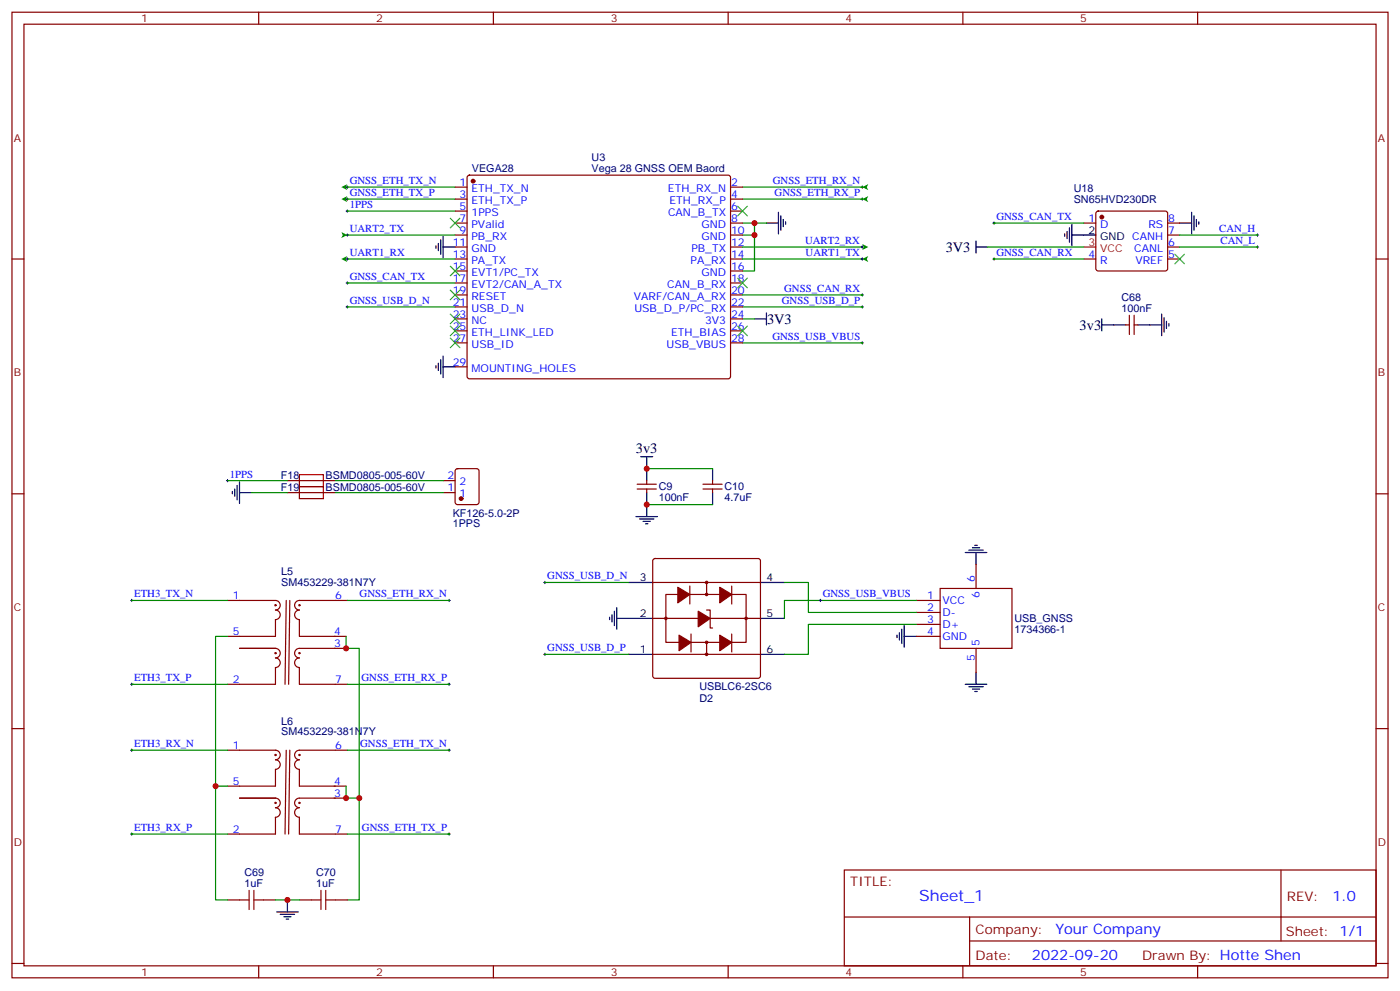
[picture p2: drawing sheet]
<svg xmlns="http://www.w3.org/2000/svg" width="412mm" height="292mm" viewBox="0 0 412 292" stroke-linecap="round" stroke-linejoin="round" font-family="sans-serif">
<g fill="none" stroke="#870000" stroke-width=".35">
<path d="M3.5 3.6h405.4v284.3h-405.4zM7.1 7.1h398.2v277.3h-398.2zM76.2 3.6v3.5M145.3 3.6v3.5M214.5 3.6v3.5M283.6 3.6v3.5M352.8 3.6v3.5M3.5 76.3h3.6M405.3 76.3h3.6M134.3 138.2l.5-.2h5.6l.7 .4v9.5l-.5 .6-5.8 .1-.7-.5v-9.4zM3.5 145.4h3.6M130.5 145.1h3.6"/>
<path d="M130.5 141.5h3.6M187.7 144h5.6M187.7 142.6h5.6M190.5 141.5v1.1M190.5 144v1.1M207.1 144h5.6M207.1 142.6h5.6M209.9 141.5v1.1M209.9 144v1.1M405.3 145.4h3.6M269.9 176.8h7M276.9 173.3h21.2v17.6h-21.2z"/>
<path d="M287.5 166.2v7.1M269.9 187.4h7M269.9 183.9h7M269.9 180.3h7M287.5 190.9v7.1M3.5 214.6h3.6M405.3 214.6h3.6M248.7 256.2h156.6v28.2h-156.6zM377.3 256.2v20.9M248.7 270h156.5M285.6 277.1h119.6M285.6 270v14.1"/>
<path d="M3.5 283.7h3.6M76.2 284.4v3.5M145.3 284.4v3.5M214.5 284.4v3.5M283.6 284.4v3.5M352.8 284.4v3.5M405.3 283.7h3.6"/>
</g>
<g fill="none" stroke="#000" stroke-width=".29">
<path d="M102 55.1h.7M102 58.6h.7M102.3 54.8v.7M102.3 58.3v.7M253.6 55.1h.8M253.6 58.6h.8M254 54.8v.7M254 58.3v.7M102 62.2h.7M102.3 61.8v.7M102 90.4h.7M102.3 90v.7"/>
<path d="M253.6 90.4h.8M254 90v.7M253.6 101h.8M254 100.6v.7M66.7 141.5h.7M67 141.2v.7"/>
</g>
<g fill="none" stroke="#008700" stroke-width=".35">
<path d="M102.3 58.6h31.8M102.3 55.1h31.8M218.7 58.6h35.3M218.7 55.1h35.3M102.3 62.2h31.8M218.7 65.7h3.5M218.7 69.2h3.5M225.8 65.7h-3.6v14.1h-3.5M102.3 90.4h31.8M218.7 90.4h35.3M218.7 93.9h3.5M218.7 101h35.3"/>
<path d="M190.5 138h19.4M190.5 148.6h19.4"/>
</g>
<circle cx="135.8" cy="146.8" r=".53" fill="#870000" stroke="#870000" stroke-width=".35"/>
<g fill="none" stroke="#000" stroke-width=".35">
<path d="M225.8 65.7h3.5M229.3 62.5v6.4M230 63.6v4.2M230.7 64.6v2.1M231.4 65.3v.7M222.2 93.9h3.6M225.8 92.1v3.6M188.7 134.5h3.6M190.5 134.5v7M209.9 138v3.5M68.4 144.7v.7M69.1 144v2.1"/>
<path d="M69.8 142.9v4.3M70.6 145.1h3.5M70.6 141.9v6.3M187.3 152.1h6.4M188.4 152.8h4.2M189.4 153.5h2.2M190.1 154.2h.8M190.5 145.1v7M209.9 145.1v3.5M284.3 162.7h6.4M285.4 162h4.2M286.5 161.3h2.1"/>
<path d="M287.2 160.6h.7M287.5 162.7v3.5M264.2 187v.7M264.9 186.3v2.2M265.6 185.3v4.2M266.3 187.4h3.6M266.3 184.2v6.4M287.5 198v3.5M284.3 201.5h6.4M285.4 202.2h4.2M286.5 202.9h2.1M287.2 203.6h.7"/>
</g>
<path d="M192.5 164.7l.5-.2h30.3l.5 .2 .2 .5v33.8l-.2 .5-.5 .2h-30.3l-.5-.2-.2-.5v-33.8z" fill="#fff" stroke="#870000" stroke-width=".35"/>
<g fill="none" stroke="#000" stroke-width=".35">
<path d="M128.4 72.4v.7M129.1 71.7v2.1M129.8 70.6v4.3M130.5 69.6v6.3M130.5 72.7h3.6M128.4 107.7v.7M129.1 107v2.1M129.8 105.9v4.2M130.5 108h3.6M130.5 104.8v6.4M181 180v4.2M181.7 178.9v6.4"/>
<path d="M185.2 171.5h7.1M224 171.5h7.1M179.6 181.8v.7M180.3 181v2.2M181.7 182.1h10.6M185.2 192.7h7.1M224 192.7h7.1M224 182.1h7.1"/>
</g>
<g fill="none" stroke="#870000" stroke-width=".35">
<path d="M134.1 55.1h3.5M134.1 58.6h3.5M137.8 51.8l.5-.2h76.2l.5 .2 .2 .5v58.5l-.2 .5-.5 .2h-76.2l-.5-.2-.2-.5v-58.5zM215.2 55.1h3.5M215.2 58.6h3.5M134.1 62.2h3.5M134.1 65.7h3.5M134.1 69.2h3.5M134.1 72.7h3.5M134.1 76.3h3.5M134.1 79.8h3.5M215.2 62.2h3.5"/>
<path d="M215.2 65.7h3.5M215.2 69.2h3.5M215.2 72.7h3.5M215.2 76.3h3.5M215.2 79.8h3.5M134.1 97.4h3.5M134.1 93.9h3.5M134.1 90.4h3.5M134.1 86.9h3.5M134.1 83.3h3.5M215.2 97.4h3.5M215.2 93.9h3.5"/>
<path d="M215.2 90.4h3.5M215.2 86.9h3.5M215.2 83.3h3.5M134.1 101h3.5M134.1 108h3.5M215.2 101h3.5M192.3 171.5h31.7M196.1 175h23.7v14.2h-23.7zM203.2 172.6v5.3M208.1 179.6h1.1v5.3h.7M208.1 171.5v3.5M215.5 172.6v5.3"/>
<path d="M192.3 192.7h31.7M192.3 182.1h31.7M203.6 186.7v5.3M208.1 189.2v3.5M215.5 186.7v5.3"/>
<circle cx="208.1" cy="175" r=".35"/>
<circle cx="208.1" cy="171.5" r=".35"/>
<circle cx="196.1" cy="182.1" r=".35"/>
<circle cx="208.1" cy="189.2" r=".35"/>
<circle cx="208.1" cy="192.7" r=".35"/>
<circle cx="219.8" cy="182.1" r=".35"/>
</g>
<g fill="#870000" stroke="#870000" stroke-width=".35">
<path d="M205.7 180l3.5 2.1-3.5 2.5z"/>
<path d="M200 187l3.6 2.2-3.6 2.4z"/>
<path d="M212 187l3.5 2.2-3.5 2.4z"/>
<path d="M199.7 172.9l3.5 2.1-3.5 2.5z"/>
<path d="M212 172.9l3.5 2.1-3.5 2.5z"/>
<circle cx="139.3" cy="53.3" r=".53"/>
</g>
<g fill="none" stroke="#000" stroke-width=".29">
<path d="M102 76.3h.7M102 69.2h.7M102.3 68.9v.7M102.3 75.9v.7M253.6 76.3h.8M253.6 72.7h.8M254 72.4v.7M254 75.9v.7M160.2 171.5h.7M160.5 171.2v.7M241.3 176.8h.7M241.7 176.5v.7"/>
<path d="M160.2 192.7h.7M160.5 192.3v.7"/>
</g>
<path d="M102.3 76.3h31.8M102.3 69.2h31.8M218.7 76.3h35.3M218.7 72.7h35.3M160.5 171.5h24.7M231.1 171.5h7v8.8h31.8M269.9 176.8h-38.8v5.3M160.5 192.7h24.7M269.9 183.9h-31.8v8.8h-7" fill="none" stroke="#008700" stroke-width=".35"/>
<g fill="#008700">
<path d="M254 76.3l1.8-.9-.5 .9 .5 .9z"/>
<path d="M254 71.9l1.8 .8-1.8 .9 .4-.9z"/>
<path d="M100.5 68.3l1.8 .9-1.8 .9 .5-.9z"/>
<path d="M100.5 76.3l1.8-.9-.4 .9 .4 .9z"/>
</g>
<path d="M132.6 64.3l2.9 2.8M132.6 78.4l2.9 2.8M135.5 64.3l-2.9 2.8M135.5 78.4l-2.9 2.8M217.3 60.7l2.8 2.9M220.1 60.7l-2.8 2.9M132.6 92.5l2.9 2.8M135.5 92.5l-2.9 2.8M217.3 81.9l2.8 2.8M220.1 81.9l-2.8 2.8" fill="none" stroke="#3c3" stroke-width=".35"/>
<g fill="#008700">
<path d="M100.5 55.1l1.8-.9-.4 .9 .4 .9z"/>
<path d="M100.5 58.6l1.8-.9-.4 .9 .4 .9z"/>
<path d="M254 55.1l1.8-.9-.5 .9 .5 .9z"/>
<path d="M254 58.6l1.8-.9-.5 .9 .5 .9z"/>
</g>
<path d="M346.1 74.9l2.8 2.8M348.9 74.9l-2.8 2.8M132.6 99.6l2.9 2.8M132.6 85.4l2.9 2.9M132.6 96l2.9 2.8M135.5 99.6l-2.9 2.8M135.5 85.4l-2.9 2.9M135.5 96l-2.9 2.8M217.3 96l2.8 2.8M220.1 96l-2.8 2.8" fill="none" stroke="#3c3" stroke-width=".35"/>
<g fill="none" stroke="#870000" stroke-width=".35">
<path d="M319.3 65.7h3.5M319.3 76.3h3.5M323 62.4l.5-.2h19.8l.5 .2 .2 .5v16.2l-.3 .5-.4 .2h-19.8l-.5-.2-.2-.5v-16.2zM344 65.7h3.5M344 76.3h3.5M344 72.7h3.5M344 69.2h3.5M331.6 95.7h1.1M332.7 92.9v5.6M334.1 92.9v5.6M334.1 95.7h1M84.7 141.5h14.1"/>
<path d="M84.7 145.1h14.1M67 176.8h14.1a1.41 1.41 0 0 1 1.4 1.4 1.41 1.41 0 0 1-1.4 1.4 1.41 1.41 0 0 1 1.4 1.4 1.41 1.41 0 0 1-1.4 1.5v4.9h-14.1M84.3 176.8l-.3 24.7M85.4 176.8l-.4 24.7M102.3 176.8h-14.1a1.41 1.41 0 0 0-1.4 1.4 1.41 1.41 0 0 0 1.4 1.4 1.41 1.41 0 0 0-1.4 1.5 1.41 1.41 0 0 0 1.4 1.4v4.9h13.8M70.6 190.9h10.5a1.41 1.41 0 0 1 1.4 1.4 1.41 1.41 0 0 1-1.4 1.4 1.41 1.41 0 0 1 1.4 1.5 1.41 1.41 0 0 1-1.4 1.4v4.9h-14.1M102 190.9h-13.8a1.41 1.41 0 0 0-1.4 1.4 1.41 1.41 0 0 0 1.4 1.4 1.41 1.41 0 0 0-1.4 1.5 1.41 1.41 0 0 0 1.4 1.4v4.9h14.1M67 220.9h14.1a1.41 1.41 0 0 1 1.4 1.4 1.41 1.41 0 0 1-1.4 1.4 1.41 1.41 0 0 1 1.4 1.4 1.41 1.41 0 0 1-1.4 1.5v4.9h-14.1M70.6 235h10.5a1.41 1.41 0 0 1 1.4 1.4 1.41 1.41 0 0 1-1.4 1.4 1.41 1.41 0 0 1 1.4 1.5 1.41 1.41 0 0 1-1.4 1.4v4.9h-14.1M84.3 220.9l-.3 24.7M85.4 220.9l-.4 24.7M102 235h-13.8a1.41 1.41 0 0 0-1.4 1.4 1.41 1.41 0 0 0 1.4 1.4 1.41 1.41 0 0 0-1.4 1.5 1.41 1.41 0 0 0 1.4 1.4v4.9h14.1"/>
<path d="M102.3 220.9h-14.1a1.41 1.41 0 0 0-1.4 1.4 1.41 1.41 0 0 0 1.4 1.4 1.41 1.41 0 0 0-1.4 1.5 1.41 1.41 0 0 0 1.4 1.4v4.9h13.8M67 265h3.6M77.6 265h3.5M88.2 265h3.5M98.8 265h3.5"/>
<circle cx="81.1" cy="178.2" r=".18"/>
<circle cx="88.2" cy="178.2" r=".18"/>
<circle cx="81.1" cy="192.3" r=".18"/>
<circle cx="88.2" cy="192.3" r=".18"/>
<circle cx="81.1" cy="236.4" r=".18"/>
<circle cx="81.1" cy="222.3" r=".18"/>
<circle cx="88.2" cy="236.4" r=".18"/>
<circle cx="88.2" cy="222.3" r=".18"/>
</g>
<path d="M88.2 139.8h7v3.5h-7zM88.2 143.3h7v3.5h-7zM70.6 265h2.8M73.4 262.2v5.6M74.8 265h2.8M74.8 262.2v5.6M91.7 265h2.8M94.5 262.2v5.6M96 265h2.8M96 262.2v5.6" fill="none" stroke="#a10000" stroke-width=".35"/>
<g fill="none" stroke="#008700" stroke-width=".35">
<path d="M291 72.7h28.3M292.8 65.7h26.5M292.8 76.3h26.5M347.5 69.2h22.9M347.5 72.7h22.9M102.3 83.3h31.8M218.7 86.9h35.3M67 141.5h17.7M74.1 145.1h10.6M98.8 141.5h31.7M98.8 145.1h31.7M38.8 176.8h28.2"/>
<path d="M102.3 176.8h30M67 187.4h-3.5v77.6h3.5M102 187.4v3.5h3.8v74.1h-3.5M38.8 201.5h28.2M102.3 201.5h30M38.8 220.9h28.2M63.5 231.5h3.5M102 231.5v3.5h3.8M102.3 220.9h30M38.8 245.6h28.2M102.3 245.6h30M81.1 265h7.1"/>
</g>
<circle cx="324.6" cy="63.9" r=".53" fill="#870000" stroke="#870000" stroke-width=".35"/>
<g fill="none" stroke="#000" stroke-width=".35">
<path d="M287.5 72.7h3.5M287.5 71v3.5M313.6 68.9v.7M314.3 68.2v2.1M315 67.1v4.2M315.7 69.2h7.1M315.7 66v6.4M347.5 65.7h3.5M351 62.5v6.4M351.7 63.6v4.2M352.4 64.6v2.1M353.1 65.3v.7"/>
<path d="M324.6 95.7h7M324.6 93.9v3.5M335.1 95.7h7.1M342.2 92.5v6.3M342.9 93.6v4.2M343.6 94.6v2.1M344.3 95.3v.7M81.5 268.5h6.3M82.5 269.2h4.3M83.6 269.9h2.1M84.3 270.7h.7M84.7 265v3.5"/>
</g>
<path d="M319.3 72.7h3.5" fill="none" stroke="#f00" stroke-width=".35"/>
<g fill="none" stroke="#000" stroke-width=".29">
<path d="M292.5 65.7h.7M292.5 76.3h.7M292.8 65.3v.7M292.8 75.9v.7M370.1 69.2h.7M370.1 72.7h.7M370.4 68.9v.7M370.4 72.4v.7M102 83.3h.7M102.3 83v.7M253.6 86.9h.8M254 86.5v.7"/>
<path d="M38.5 176.8h.7M38.8 176.5v.7M131.9 176.8h.7M132.3 176.5v.7M38.5 201.5h.7M38.8 201.2v.7M131.9 201.5h.7M132.3 201.2v.7M38.5 220.9h.7M38.8 220.6v.7M131.9 220.9h.7M132.3 220.6v.7"/>
<path d="M38.5 245.6h.7M38.8 245.3v.7M131.9 245.6h.7M132.3 245.3v.7"/>
</g>
<g fill="#c00">
<circle cx="190.5" cy="138" r=".88"/>
<circle cx="190.5" cy="148.6" r=".88"/>
<circle cx="222.3" cy="65.7" r=".88"/>
<circle cx="222.3" cy="69.2" r=".88"/>
<circle cx="63.5" cy="231.5" r=".88"/>
<circle cx="102" cy="190.9" r=".88"/>
<circle cx="105.8" cy="235" r=".88"/>
<circle cx="102" cy="235" r=".88"/>
<circle cx="84.7" cy="265" r=".88"/>
</g>
<text font-size="4.6" fill="#00f" x="270.8" y="265.2">Sheet_1</text>
<g font-size="4.2">
<text x="278.6" y="74.2">3V3</text>
<text x="226" y="95.3">3V3</text>
<text x="318" y="97.1">3v3</text>
<text x="187.3" y="133.3">3v3</text>
</g>
<g font-size="4.2" fill="#00f">
<text x="392.5" y="265.4">1.0</text>
<text x="310.9" y="275">Your Company</text>
<text x="304" y="282.8">2022-09-20</text>
</g>
<g font-size="3.9" fill="#800">
<text x="250.5" y="260.8">TITLE:</text>
<text x="379.1" y="265.4">REV:</text>
<text x="287.4" y="275">Company:</text>
<text x="378.7" y="275.6">Sheet: 1/1</text>
<text x="287.4" y="282.6">Date:</text>
<text x="336.4" y="282.7">Drawn By: Hotte Shen</text>
</g>
<g font-size="3.2" fill="#800">
<text x="41.6" y="6.6">1</text>
<text x="110.8" y="6.6">2</text>
<text x="179.9" y="6.6">3</text>
<text x="249.1" y="6.6">4</text>
<text x="318.2" y="6.6">5</text>
<text x="4.1" y="41.7">A</text>
<text x="405.9" y="41.7">A</text>
<text x="4.1" y="110.8">B</text>
<text x="405.9" y="110.8">B</text>
<text x="4.1" y="180">C</text>
<text x="405.9" y="180">C</text>
<text x="4.1" y="249.1">D</text>
<text x="405.9" y="249.1">D</text>
<text x="41.6" y="287.4">1</text>
<text x="110.8" y="287.4">2</text>
<text x="179.9" y="287.4">3</text>
<text x="249.1" y="287.4">4</text>
<text x="318.2" y="287.4">5</text>
</g>
<g font-size="3.2" fill="#000080">
<text x="174.3" y="47.4">U3</text>
<text x="139" y="50.5">VEGA28</text>
<text x="174.3" y="50.5">Vega 28 GNSS OEM Baord</text>
<text x="316.3" y="59.8">SN65HVD230DR</text>
<text x="316.3" y="56.6">U18</text>
<text x="330.4" y="88.6">C68</text>
<text x="330.4" y="91.8">100nF</text>
<text x="82.7" y="140.9">F18</text>
<text x="95.9" y="140.9">BSMD0805-005-60V</text>
<text x="82.7" y="144.5">F19</text>
<text x="95.9" y="144.5">BSMD0805-005-60V</text>
<text x="194" y="147.6">100nF</text>
<text x="194" y="144.4">C9</text>
<text x="213.4" y="147.6">4.7uF</text>
<text x="213.4" y="144.4">C10</text>
<text x="133.4" y="152.1">KF126-5.0-2P</text>
<text x="133.4" y="155.3">1PPS</text>
<text x="82.8" y="172.4">SM453229-381N7Y</text>
<text x="82.8" y="169.3">L5</text>
<text x="298.8" y="183.2">USB_GNSS</text>
<text x="298.8" y="186.3">1734366-1</text>
<text x="206" y="203.3">USBLC6-2SC6</text>
<text x="206" y="206.6">D2</text>
<text x="82.8" y="213.4">L6</text>
<text x="82.8" y="216.5">SM453229-381N7Y</text>
<text x="72" y="257.9">C69</text>
<text x="93.1" y="257.9">C70</text>
<text x="72" y="261.1">1uF</text>
<text x="93.1" y="261.1">1uF</text>
</g>
<g font-size="3.2" fill="#00f">
<text x="103" y="54.2">GNSS_ETH_TX_N</text>
<text x="103" y="57.7">GNSS_ETH_TX_P</text>
<text x="135.4" y="54.8">1</text>
<text x="135.4" y="58.3">3</text>
<text x="138.9" y="56.5">ETH_TX_N</text>
<text x="196.8" y="56.5">ETH_RX_N</text>
<text x="215.4" y="58.3">4</text>
<text x="215.4" y="54.8">2</text>
<text x="227.6" y="54.2">GNSS_ETH_RX_N</text>
<text x="228.2" y="57.7">GNSS_ETH_RX_P</text>
<text x="103" y="61.3">1PPS</text>
<text x="135.4" y="61.8">5</text>
<text x="135.4" y="65.3">7</text>
<text x="138.9" y="60">ETH_TX_P</text>
<text x="138.9" y="63.6">1PPS</text>
<text x="196.8" y="63.6">CAN_B_TX</text>
<text x="197.2" y="60">ETH_RX_P</text>
<text x="215.4" y="65.3">8</text>
<text x="215.4" y="61.8">6</text>
<text x="293.5" y="64.8">GNSS_CAN_TX</text>
<text x="320.6" y="65.3">1</text>
<text x="344.1" y="65.3">8</text>
<text x="103" y="68.3">UART2_TX</text>
<text x="135.4" y="68.9">9</text>
<text x="138.9" y="67.1">PValid</text>
<text x="138.9" y="70.6">PB_RX</text>
<text x="206.6" y="70.6">GND</text>
<text x="206.6" y="67.1">GND</text>
<text x="215.4" y="68.9">10</text>
<text x="237.1" y="71.9">UART2_RX</text>
<text x="324.1" y="67.1">D</text>
<text x="338.3" y="67.1">RS</text>
<text x="344.1" y="68.9">7</text>
<text x="359.2" y="68.3">CAN_H</text>
<text x="359.5" y="71.9">CAN_L</text>
<text x="103" y="75.4">UART1_RX</text>
<text x="133.4" y="72.4">11</text>
<text x="133.4" y="75.9">13</text>
<text x="138.9" y="74.2">GND</text>
<text x="138.9" y="77.7">PA_TX</text>
<text x="203.4" y="77.7">PA_RX</text>
<text x="203.7" y="74.2">PB_TX</text>
<text x="215.4" y="75.9">14</text>
<text x="215.4" y="72.4">12</text>
<text x="237.3" y="75.4">UART1_TX</text>
<text x="293.5" y="75.4">GNSS_CAN_RX</text>
<text x="320.6" y="75.9">4</text>
<text x="324.1" y="77.7">R</text>
<text x="334.1" y="74.2">CANL</text>
<text x="334.4" y="77.7">VREF</text>
<text x="344.1" y="75.9">5</text>
<text x="344.1" y="72.4">6</text>
<text x="103" y="82.4">GNSS_CAN_TX</text>
<text x="133.4" y="79.4">15</text>
<text x="133.4" y="83">17</text>
<text x="138.9" y="81.2">EVT1/PC_TX</text>
<text x="206.6" y="81.2">GND</text>
<text x="215.4" y="83">18</text>
<text x="215.4" y="79.4">16</text>
<text x="103" y="89.5">GNSS_USB_D_N</text>
<text x="133.4" y="86.5">19</text>
<text x="138.9" y="84.7">EVT2/CAN_A_TX</text>
<text x="138.9" y="88.3">RESET</text>
<text x="186.7" y="88.3">VARF/CAN_A_RX</text>
<text x="196.5" y="84.7">CAN_B_RX</text>
<text x="215.4" y="86.5">20</text>
<text x="230.3" y="89.5">GNSS_USB_D_P</text>
<text x="231" y="86">GNSS_CAN_RX</text>
<text x="133.4" y="90">21</text>
<text x="133.4" y="93.6">23</text>
<text x="138.9" y="91.8">USB_D_N</text>
<text x="138.9" y="95.3">NC</text>
<text x="186.9" y="91.8">USB_D_P/PC_RX</text>
<text x="207.7" y="95.3">3V3</text>
<text x="215.4" y="93.6">24</text>
<text x="215.4" y="90">22</text>
<text x="133.4" y="97.1">25</text>
<text x="133.4" y="100.6">27</text>
<text x="138.9" y="98.8">ETH_LINK_LED</text>
<text x="197.7" y="98.8">ETH_BIAS</text>
<text x="215.4" y="100.6">28</text>
<text x="215.4" y="97.1">26</text>
<text x="227.5" y="100.1">GNSS_USB_VBUS</text>
<text x="133.4" y="107.7">29</text>
<text x="138.9" y="102.4">USB_ID</text>
<text x="196.4" y="102.4">USB_VBUS</text>
<text x="138.9" y="109.4">MOUNTING_HOLES</text>
<text x="67.7" y="140.7">1PPS</text>
<text x="131.9" y="141.2">2</text>
<text x="135.4" y="142.9">2</text>
<text x="131.9" y="144.7">1</text>
<text x="135.4" y="146.5">1</text>
<text x="161.2" y="170.6">GNSS_USB_D_N</text>
<text x="287.2" y="171.5" transform="rotate(-90 287.2 171.5)">6</text>
<text x="39.5" y="175.9">ETH3_TX_N</text>
<text x="68.5" y="176.5">1</text>
<text x="98.8" y="176.5">6</text>
<text x="105.9" y="175.9">GNSS_ETH_RX_N</text>
<text x="242.4" y="175.9">GNSS_USB_VBUS</text>
<text x="273.1" y="180">2</text>
<text x="273.1" y="176.5">1</text>
<text x="277.6" y="177.9">VCC</text>
<text x="288.6" y="176" transform="rotate(-90 288.6 176)">6</text>
<text x="273.1" y="183.5">3</text>
<text x="277.6" y="184.9">D+</text>
<text x="277.6" y="181.4">D-</text>
<text x="68.5" y="187">5</text>
<text x="98.4" y="190.6">3</text>
<text x="98.4" y="187">4</text>
<text x="161.2" y="191.8">GNSS_USB_D_P</text>
<text x="273.1" y="187">4</text>
<text x="277.6" y="188.5">GND</text>
<text x="288.6" y="190.2" transform="rotate(-90 288.6 190.2)">5</text>
<text x="287.2" y="194.7" transform="rotate(-90 287.2 194.7)">5</text>
<text x="39.5" y="200.6">ETH3_TX_P</text>
<text x="68.5" y="201.2">2</text>
<text x="98.8" y="201.2">7</text>
<text x="106.5" y="200.6">GNSS_ETH_RX_P</text>
<text x="39.5" y="220">ETH3_RX_N</text>
<text x="68.5" y="220.6">1</text>
<text x="98.8" y="220.6">6</text>
<text x="106.1" y="220">GNSS_ETH_TX_N</text>
<text x="68.5" y="231.1">5</text>
<text x="98.4" y="231.1">4</text>
<text x="98.4" y="234.7">3</text>
<text x="39.5" y="244.7">ETH3_RX_P</text>
<text x="68.5" y="245.3">2</text>
<text x="98.8" y="245.3">7</text>
<text x="106.6" y="244.7">GNSS_ETH_TX_P</text>
</g>
<g font-size="3.2">
<text x="320.6" y="68.9">2</text>
<text x="324.1" y="70.6">GND CANH</text>
<text x="188.5" y="171.2">3</text>
<text x="225.8" y="171.2">4</text>
<text x="188.5" y="181.8">2</text>
<text x="225.8" y="181.8">5</text>
<text x="188.5" y="192.3">1</text>
<text x="225.8" y="192.3">6</text>
</g>
<g font-size="3.2" fill="#f00">
<text x="320.6" y="72.4">3</text>
<text x="324.1" y="74.2">VCC</text>
</g>
</svg>
